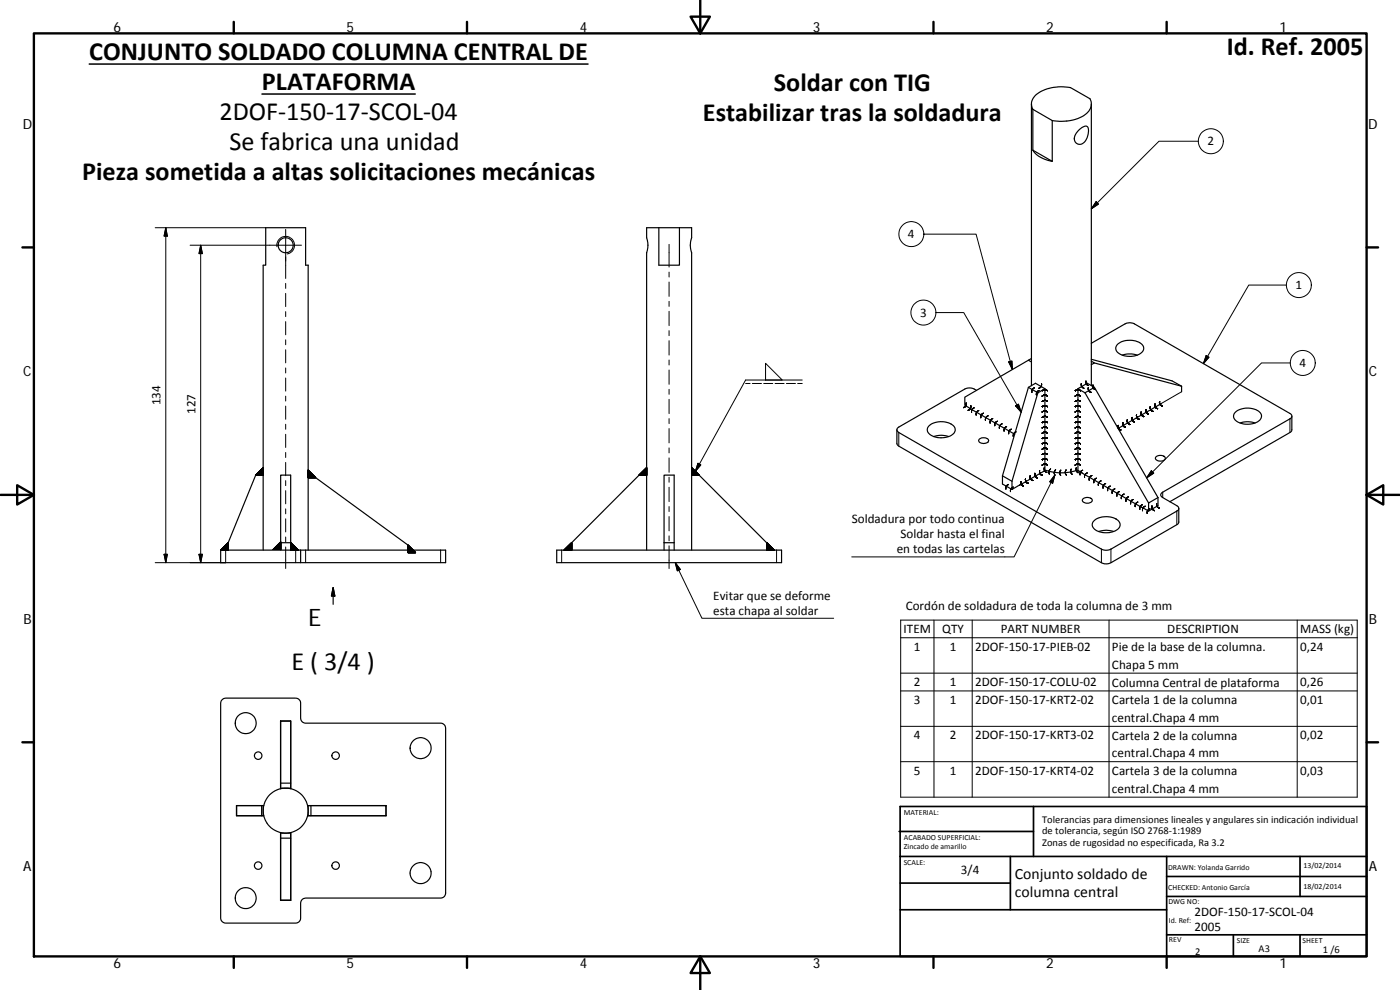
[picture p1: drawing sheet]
<svg xmlns="http://www.w3.org/2000/svg" width="420mm" height="297mm" viewBox="0 0 420 297" stroke-linecap="round" stroke-linejoin="round" font-family="sans-serif">
<g fill="none" stroke="#000" stroke-width=".36">
<path d="M309.6 31.2v84.5M310 32.8a3.7 3.7 0 0 1 1.9-5.1 13.7 13.7 0 0 1 9.4-1.4l5.8 3.3a4 4 0 0 1-2.5 5.4 14.1 14.1 0 0 1-8.8 1.2M310 32.8l5.8 3.4M310 32.8v12.3M315.8 36.2v12.2a8.4 8.4 0 0 1-5.8-3.3M323.8 39l1.1-.9a1.04 1.04 0 0 1 1.3-.2 1.04 1.04 0 0 1 .5 1.3 3.8 3.8 0 0 1-2.6 4.1 1.93 1.93 0 0 1-1.7-1.4 1.93 1.93 0 0 1 .7-2zM327.5 31.2v84.5M310 45.1l5.8 3.3M197.7 68.3h-3.6v3.1l.3 2.4-.3 2v89.3M197.7 68.3v11.3h6.2v-11.3M197.7 68.3h6.2M203.9 68.3h3.7v3.1l-.4 2 .4 2.4v89.3"/>
<path d="M308.6 116.2l2.9 1.7M308.6 116.2l2.2-1.2 2.8 1.6M308.6 116.2l-7.7 26.6M309.6 107.6l-1 .5M309.6 108.6l-1-.5-19.1 11.1v2.4l2.3 1.4M311.5 117.9l-7.8 26.5M313.6 116.6l-2.1 1.3M313.6 116.6v24.6l-.4 .3M323.5 116.6l2.1 1.3M323.5 116.6v24.6l1.4 .8M325.6 117.9l19.1 33M327.5 103l10.1-5.8a3.1 3.1 0 0 1 2.9 0l46.6 26.9a.85 .85 0 0 1 .6 .8 .85 .85 0 0 1-.6 .8l-38.2 22a.84 .84 0 0 0-.6 .8 .84 .84 0 0 0 .6 .8l4.3 2.4a.85 .85 0 0 1 .6 .8 .85 .85 0 0 1-.6 .9l-19.8 11.4a3.1 3.1 0 0 1-2.9 0l-60.8-35a.88 .88 0 0 1-.5-.8 .88 .88 0 0 1 .5-.9l19.8-11.4a3.3 3.3 0 0 1 3.6 .4"/>
<path d="M327.5 108.4l1 .5 26.1 7M327.5 107.8l24.3 6.5 2.8 1.6M328.5 116.2l-2.9 1.7M328.5 116.2l19 33.1M328.5 116.2l-2.2-1.2-2.8 1.6M328.5 108.9l-1 .5M335.5 103.2a5.9 5.9 0 0 1 7.6 .6 2.06 2.06 0 0 1-1.8 2.8 5.5 5.5 0 0 1-6.3-1.5l-.1-.8zM336.8 106.6a7.2 7.2 0 0 1 4.5 0M354.6 115.9v1.6M269.2 128.9v4.3l.5 .7 60.8 34.9a3.1 3.1 0 0 0 2.9 0l20-11.5 .4-.7v-4.1M278.7 127.9a5.8 5.8 0 0 1 7.8 .3 2.21 2.21 0 0 1-2.2 2.9 5.5 5.5 0 0 1-5.9-1.6l-.1-.8zM280.2 131a6.8 6.8 0 0 1 4.5 0"/>
<path d="M291.8 122.9l12.7 7.4M294 131.7a1.9 1.9 0 0 1 2.7 .5 1.75 1.75 0 0 1-3 0zM347 137a1.86 1.86 0 0 1 2.7 .5 1.72 1.72 0 0 1-3 0zM348.4 121.1l-12.8 7.4M370.9 123.5a5.8 5.8 0 0 1 7.5 .6 2.24 2.24 0 0 1-2.1 2.9 5.4 5.4 0 0 1-6-1.5v-1.2zM372.2 126.9a6.8 6.8 0 0 1 4.4 0M387.7 124.9v4l-.4 .7-36.2 20.9M79 142.6h-2.3l-8.2 20.2v2.3M92.5 143.3h2.2l27.8 20.3v1.5M194.1 142.6h-2.3l-20.2 20.2v2.3M207.6 142.6h2.2l20.3 20.2v2.3M300.9 142.8l2.8 1.6"/>
<path d="M300.9 142.8v2.4l2.8 1.7M303.7 144.4v2.5l2.4-1.4M306 145.5h.1M306.1 145.5l7.7-4.4a15.2 15.2 0 0 0 9.5 0l19.2 11M325.1 149.6a1.88 1.88 0 0 1 2.7 .5 1.74 1.74 0 0 1-3 0zM328.5 156.1a5.9 5.9 0 0 1 7.3 .3 1.94 1.94 0 0 1-1.5 3 5.5 5.5 0 0 1-6.4-1.4v-1.1zM329.7 159.5a6.7 6.7 0 0 1 4.5 0M342.4 152.1l2.3 1.3M344.7 150.9v2.5M347.5 149.3l-2.8 1.6M347.5 149.3v2.4l-2.8 1.7M66.2 165.1h67.5v3.7h-67.5z"/>
<path d="M79 165.1v-85.5h.7v-11.3h12v11.3h.8v85.5M84.2 162.8v2.3M84.2 162.8v-20.2h3v22.5M84.2 162.8h3M90.2 165.1v3.7M100 176.3v5M100 176.3l.5 2.5h-1zM167.1 165.1h67.5v3.7h-67.5zM199.3 162.8v2.3M199.3 162.8v-20.2h3v22.5M199.3 162.8h3M66.7 209.9l1-.4h21a1.52 1.52 0 0 1 1.5 1.5v4.5a1.52 1.52 0 0 0 1.5 1.5h40.5a1.52 1.52 0 0 1 1.5 1.5v49.4a1.48 1.48 0 0 1-1.5 1.6h-40.5a1.56 1.56 0 0 0-1.5 1.5v4.5a1.48 1.48 0 0 1-1.5 1.5h-21a1.56 1.56 0 0 1-1.5-1.5v-64.5z"/>
<path d="M84.2 216.3v.1M87.2 216.3l-3 .1v18.6M87.2 216.4v20.1h-3v-1.5M84.2 236.6h3.1M84.2 236.6v-20.3h3.1v20.3M84.2 236.6a6.7 6.7 0 0 0-5 5.1M84.2 235h3M87.3 236.6a6.7 6.7 0 0 1 5 5.1M71 241.7v3h7.5M71 244.7h.1M71 241.7h8v3h-.5M78.5 241.7v3"/>
<path d="M79.2 241.7h-8.2v3.1h8.2M79.2 241.7l-.2 1.2 .2 1.9M79.2 244.8a6.8 6.8 0 0 0 5 5M84.2 249.8l1.2 .2 1.9-.2M84.2 251.5h3v18.6l-3 .1M87.2 250h-3v20.1M87.3 249.8v20.4h-3.1v-20.4M92.3 244.8a6.8 6.8 0 0 1-5 5M92.3 241.7v3.1M92.3 244.8h23.6M92.3 241.7h23.6v3.1M93.3 241.7h22.5l.1 3"/>
<path d="M93.3 241.7h-.8v3M93.3 241.7v3M115.8 241.7h.1"/>
<circle cx="85.7" cy="73.6" r="2.25"/>
<circle cx="73.7" cy="217" r="3.1"/>
<circle cx="77.5" cy="226.7" r="1.13"/>
<circle cx="100.7" cy="226.7" r="1.14"/>
<circle cx="126.2" cy="224.5" r="3.1"/>
<circle cx="77.5" cy="259.7" r="1.12"/>
<circle cx="100.7" cy="259.7" r="1.13"/>
<circle cx="73.8" cy="269.5" r="3.2"/>
<circle cx="126.2" cy="262" r="3.2"/>
</g>
<g fill="none" stroke="#000" stroke-width=".3">
<path d="M359.6 42.4h-11.8l-20.3 20.3M46.6 68.3h33.1M49.8 68.3v100.5M49.8 68.3l.4 2.5h-1zM57.1 73.6h33.4M60.2 73.6v95.2M60.2 73.6l.5 2.5h-1zM83.1 74a2.65 2.65 0 0 1 2.2-3 2.65 2.65 0 0 1 3 2.1 2.65 2.65 0 0 1-2.1 3.1M85.7 68.8v14.7M200.8 73.3v6.8M277.3 70.3a3.7 3.7 0 0 1-5.6 3.2 3.7 3.7 0 0 1-.3-6.4 3.7 3.7 0 0 1 5.8 2.7l.1 .5h15.6l10.9 40.6M329 60.5l.7 .7-2.2 1.5z"/>
<path d="M85.7 85v1.5M85.7 88v4M85.7 93.5v1.5M85.7 96.5v4M200.8 81.6v1.5M200.8 84.6v4.3M200.8 90.4v1.5M200.8 93.4v4.3M200.8 99.2v1.5M280.9 93.8a3.8 3.8 0 0 1-5.4 3.5 3.8 3.8 0 0 1-.6-6.4 3.8 3.8 0 0 1 5.9 2.4l.1 .5h8.3l17.3 29.9M386 85.5h-11.2l-13.6 23.6M85.7 102v1.4"/>
<path d="M85.7 104.9v4M85.7 110.4v1.5M85.7 113.4v3.9M85.7 118.9v1.4M200.8 102.2v4.3M200.8 108v1.5M200.8 111v4.3M200.8 116.8v1.5M200.8 119.8v4.3M223.8 115.1h1.3M225.8 115.1h2.7M229.2 115.1h2.7"/>
<path d="M229.8 109l5 5h-5zM232.6 115.1h2.7M236 115.1h2.7M239.4 115.1h1.4M240.8 114h-17l-15.1 27.5M302.7 108.6l1-.3 .1 2.6zM310.5 116.4l-.8 .6v.7M311.8 117.2l-.7 .6v.7M312.6 115.1l-.1 .8-.7 .6M312.8 117.2l.7-.2 .9 .2M312.8 118.9l.7-.4 .9 .4M322.7 117.2l.7-.2 .9 .2"/>
<path d="M322.7 118.9l.7-.4 .9 .4M324.5 115.1l.2 1 .6 .4M325.9 114.3l.1 .8 .7 .6M326.6 116.4l.1 .7 .7 .6M328 115.6l.2 .9 .6 .4-.6-.4zM354.6 117.5l-6.2 3.7M362 106.7l.8 .5-1.6 1.9zM387.2 108.9h-8.6l-34.5 34.5M85.7 121.8v4M85.7 127.3v1.5M85.7 130.3v4M85.7 135.8v1.5"/>
<path d="M85.7 138.7v4M200.8 125.6v1.5M200.8 128.6v4.3M200.8 134.4v1.5M200.8 137.4v4.3M209.5 139l.8 .5-1.6 2zM269.7 129.8v4.1M290 120.9l-.1 .8-.7 .6M291.3 121.7l-.1 1-.6 .4M292.3 122.4l-.5 .4-.2 .9M293.7 123.2l-.7 .6v.7M295.1 124l-.7 .6v.7"/>
<path d="M296.5 124.8l-.7 .6v.7M297.9 125.6l-.7 .6-.1 .7M299.3 126.4l-.5 .4-.3 .9M300.7 127.2l-.6 .4-.2 .9M302.1 128l-.6 .4-.2 .9M303.5 128.8l-.6 .4-.2 1M304.8 121.8l.8-.5 .9 2.4zM304.9 129.6l-.7 .6-.1 .8M312.8 139.6l.7-.3 .9 .3M312.8 137.9l.7-.2 .9 .2M312.8 136.4l.7-.3 .9 .3M312.8 134.8l.9-.3 .7 .3-.7-.3z"/>
<path d="M312.8 128.4l.9-.3 .7 .3M312.8 133.2l.7-.3 .9 .3-.7-.3zM312.8 131.6l.7-.3 .9 .3M312.8 130l.7-.3 .9 .3M312.8 128.4l.7-.3 .9 .3M312.8 126.8l.7-.3 .9 .3M312.8 125.2l.7-.3 .9 .3M312.8 123.6l.7-.3 .9 .3M312.8 122l.7-.3 .9 .3M312.8 120.4l.7-.3 .9 .3M322.7 139.6l.7-.3 .9 .3M322.7 137.9l.7-.2 .9 .2"/>
<path d="M322.7 136.4l.7-.3 .9 .3M322.7 134.8l.7-.3 .9 .3M322.7 133.2l.7-.3 .9 .3M322.7 131.6l.7-.3 .9 .3M322.7 130l.7-.3 .9 .3M322.7 128.4l.7-.3 .9 .3M322.7 126.8l.7-.3 .9 .3-.7-.3zM322.7 125.2l.7-.3 .9 .3M322.7 123.6l.7-.3 .9 .3M322.7 122l.7-.3 .9 .3M322.7 120.4l.7-.3 .9 .3M322.7 122l.9-.3 .7 .3"/>
<path d="M322.7 120.4l.9-.3 .7 .3M324.3 120.4l-.9-.3-.7 .3M324.3 122l-.7-.3-.9 .3M335.6 127.6v.8l.7 .6M337 126.9l.2 .9 .5 .4M338.3 126l.1 .8 .7 .6M339.7 125.2l.1 .8 .7 .6M341.1 124.5l.2 .9 .6 .4M342.5 123.7v.7l.7 .6M343.9 122.9v.7l.7 .6M345.2 122.1l.1 .7 .7 .6-.7-.6zM346.6 121.3l.1 .7 .7 .6"/>
<path d="M348 120.5l.1 .7 .7 .6M387.1 125.7v4.1M76.7 142.6l2.3-2.3v2.3zM85.7 144.2v1.5M85.7 147.2v4M85.7 152.7v1.5M85.7 155.7v3.9M92.5 141.1l2.2 2.2h-2.2zM191.8 142.6l2.3-2.3v2.3zM200.8 143.2v1.5M200.8 146.2v4.3M200.8 152v1.5"/>
<path d="M200.8 155v4.3M207.6 140.3l2.2 2.3h-2.2zM302.7 145.4l-.7 .6-.1 .7M304.1 146.2l-.6 .4-.2 .9M306.4 144.5v.7l.7 .6M307.8 143.7l.1 .9 .7 .4M309.2 142.9l.2 .9 .6 .4M310.6 142l.2 1 .6 .4M312 141.2l.2 1 .6 .4M313.4 140.4l.1 .7 .7 .7M315.3 140.7l-.4 .6v.9M316.6 142.5l-.7 2.5-.9-.5z"/>
<path d="M316.8 141l-.4 .8 .2 .7-12.3 24.6h-48.7M318.4 141.1l-.3 .6 .2 .9M319.9 141l-.2 .7 .4 .9M321.5 140.8l-.2 .7 .5 .8M323 140.3l-.1 .8 .6 .7M324.9 141.1l-.6 .4-.2 1M326.3 141.9l-.7 .6-.1 .8M327.7 142.7l-.6 .4-.2 1M329 143.5l-.5 .4-.2 .9M330.4 144.3l-.7 .6-.1 .7M331.8 145.1l-.6 .4-.2 1M332.8 146.1l.4-.2-.6 .4-.2 .9 .1-.7z"/>
<path d="M334.6 146.7l-.6 .4-.2 .9M336 147.5l-.6 .4-.2 .9M337.3 148.3l-.7 .6-.1 .7M338.7 149l-.6 .5-.2 .9M340.1 149.9l-.7 .6-.1 .7M341.5 150.6l-.7 .7-.1 .7M342.8 151.4l-.5 .4-.2 1M343.7 151.9l-.7 .6-.1 .7M345.1 152.7l-.7 .6-.1 .8M345.5 141.2l.8 .8-2.2 1.4zM345.7 151.8l.1 .8 .7 .6-.7-.6zM347.1 151.1l.1 .7 .7 .6"/>
<path d="M348.9 147.7v1.6M353.2 153.4v4M49.2 166.3h1l-.4 2.5zM59.7 166.3h1l-.5 2.5zM66.2 165.1l2.3-2.3v2.3zM67.7 165.1v3.7h-21.1M82 164.9l2.2-2.3v2.3zM85.7 161.1v1.5M85.7 164.1v6.5M87.2 162.8l2.3 2.3h-2.3zM88.7 165.1v3.7M91.7 165.1v3.7"/>
<path d="M122.5 163.6l2.2 2.2h-2.2zM132.2 165.1v3.7M168.6 165.1v3.7M169.3 165.1l2.3-2.3v2.3zM200.8 160.8v1.5M200.8 163.8v6.8M202.7 168.8l8 16.7h39.5M202.7 168.8l1.5 2.1-.9 .4zM230.1 162.8l2.2 2.2h-2.2zM233.1 165.1v3.7M330.5 164.8v4M333.4 164.8v4"/>
<path d="M270.3 186.1h137v53.1h-137zM270.3 191.3h137M280.3 186.1v53.1M291.8 186.1v53.1M332.8 186.1v53.1M389.3 186.1v53.1M270.3 202h137M270.3 207.3h137M270.3 217.9h137M270.3 228.5h137"/>
<circle cx="363.4" cy="42.4" r="3.8"/>
<circle cx="389.8" cy="85.5" r="3.7"/>
<circle cx="391" cy="108.9" r="3.7"/>
</g>
<g fill="#000" stroke="#000" stroke-width=".3">
<path d="M49.8 68.3l.4 2.5h-1zM60.2 73.6l.5 2.5h-1zM329 60.5l.7 .7-2.2 1.5zM302.7 108.6l1-.3 .1 2.6zM362 106.7l.8 .5-1.6 1.9zM209.5 139l.8 .5-1.6 2zM304.8 121.8l.8-.5 .9 2.4zM76.7 142.6l2.3-2.3v2.3zM92.5 141.1l2.2 2.2h-2.2zM191.8 142.6l2.3-2.3v2.3zM207.6 140.3l2.2 2.3h-2.2zM316.6 142.5l-.7 2.5-.9-.5z"/>
<path d="M345.5 141.2l.8 .8-2.2 1.4zM49.2 166.3h1l-.4 2.5zM59.7 166.3h1l-.5 2.5zM66.2 165.1l2.3-2.3v2.3zM82 164.9l2.2-2.3v2.3zM87.2 162.8l2.3 2.3h-2.3zM122.5 163.6l2.2 2.2h-2.2zM169.3 165.1l2.3-2.3v2.3zM202.7 168.8l1.5 2.1-.9 .4zM230.1 162.8l2.2 2.2h-2.2z"/>
</g>
<g fill="none" stroke="#000" stroke-width=".71">
<path d="M10.2 10h399.9v277h-399.9zM70.2 6.6v3.4M140.2 6.6v3.4M207.3 5h5.8l-2.9 5zM210.2 0v10M280.2 6.6v3.4M350.1 6.6v3.4M6.7 74.2h3.5M410.1 74.2h3.5M.2 148.5h10M5.2 145.6l5 2.9-5 2.9zM410.1 148.5l5-2.9v5.8z"/>
<path d="M410.1 148.5h10M6.7 222.7h3.5M410.1 222.7h3.5M70.2 287v3.4M140.2 287v3.4M210.2 287l2.9 5h-5.8zM210.2 287v10M280.2 287v3.4M350.1 287v3.4"/>
</g>
<g fill="none" stroke="#000" stroke-width=".51">
<path d="M269.8 249.5h40.4M270.1 242h140v45h-140zM270.1 257h140M303.2 257v16M310.2 242v15M350.1 257v30M390.2 257v12M270.1 265h33.1M270.1 273h80M350.1 269h60M350.1 263h60M350.1 280.5h60"/>
<path d="M370.2 280.5v6.5M390.2 280.5v6.5"/>
</g>
<path d="M100 176.3l.5 2.5h-1z" fill="#000" stroke="#000" stroke-width=".36"/>
<path d="M26.8 19.2h149.7M78.6 28.2h46" fill="none" stroke="#000" stroke-width=".46"/>
<g font-size="7.9">
<text x="368.2" y="16.4">Id. Ref. 2005</text>
<text x="26.8" y="18.1">CONJUNTO SOLDADO COLUMNA CENTRAL DE</text>
<text x="78.6" y="27.1">PLATAFORMA</text>
<text x="232.3" y="27.4">Soldar con TIG</text>
<text x="65.8" y="36.1">2DOF‐150‐17‐SCOL‐04</text>
<text x="210.9" y="36.4">Estabilizar tras la soldadura</text>
<text x="68.9" y="45.1">Se fabrica una unidad</text>
<text x="24.7" y="54.1">Pieza sometida a altas solicitaciones mecánicas</text>
<text x="87.5" y="201">E ( 3/4 )</text>
</g>
<text font-size="7.2" x="92.4" y="187.8">E</text>
<g font-size="4.7">
<text x="304.6" y="263.9">Conjunto soldado de</text>
<text x="304.6" y="269.3">columna central</text>
</g>
<g font-size="4.2">
<text x="34" y="9.6">6</text>
<text x="104" y="9.6">5</text>
<text x="174" y="9.6">4</text>
<text x="244" y="9.6">3</text>
<text x="314" y="9.6">2</text>
<text x="384" y="9.6">1</text>
<text x="6.8" y="38.7">D</text>
<text x="410.6" y="38.7">D</text>
<text x="7" y="112.9">C</text>
<text x="410.8" y="112.9">C</text>
<text x="7" y="187.1">B</text>
<text x="410.8" y="187.1">B</text>
<text x="7" y="261.3">A</text>
<text x="410.8" y="261.3">A</text>
<text x="34" y="290.4">6</text>
<text x="104" y="290.4">5</text>
<text x="174" y="290.4">4</text>
<text x="244" y="290.4">3</text>
<text x="314" y="290.4">2</text>
<text x="384" y="290.4">1</text>
</g>
<g font-size="3.9">
<text x="362.4" y="43.6">2</text>
<text x="272.5" y="71.5">4</text>
<text x="388.8" y="86.8">1</text>
<text x="276.1" y="95.1">3</text>
<text x="390" y="110.2">4</text>
<text x="48.2" y="121.6" transform="rotate(-90 48.2 121.6)">134</text>
<text x="58.7" y="124.2" transform="rotate(-90 58.7 124.2)">127</text>
<text x="255.6" y="157">Soldadura por todo continua</text>
<text x="270.2" y="161.5">Soldar hasta el final</text>
<text x="269.1" y="166">en todas las cartelas</text>
<text x="214.1" y="180">Evitar que se deforme</text>
<text x="214.1" y="184.4">esta chapa al soldar</text>
<text x="271.8" y="182.9">Cordón de soldadura de toda la columna de 3 mm</text>
<text x="271.2" y="189.9">ITEM</text>
<text x="282.8" y="189.9">QTY</text>
<text x="300.3" y="189.9">PART NUMBER</text>
<text x="350.3" y="189.9">DESCRIPTION</text>
<text x="390.2" y="190.1">MASS (kg)</text>
<text x="274.3" y="195.3">1</text>
<text x="285" y="195.3">1</text>
<text x="292.7" y="195.3">2DOF‐150‐17‐PIEB‐02</text>
<text x="333.7" y="195.3">Pie de la base de la columna.</text>
<text x="390.2" y="195.3">0,24</text>
<text x="333.7" y="200.7">Chapa 5 mm</text>
<text x="274.3" y="205.9">2</text>
<text x="285" y="205.9">1</text>
<text x="292.7" y="205.9">2DOF‐150‐17‐COLU‐02</text>
<text x="333.7" y="206">Columna Central de plataforma</text>
<text x="390.2" y="205.9">0,26</text>
<text x="274.3" y="211.2">3</text>
<text x="285" y="211.2">1</text>
<text x="292.7" y="211.2">2DOF‐150‐17‐KRT2‐02</text>
<text x="333.7" y="211.3">Cartela 1 de la columna</text>
<text x="390.2" y="211.2">0,01</text>
<text x="274.3" y="221.8">4</text>
<text x="285" y="221.8">2</text>
<text x="292.7" y="221.8">2DOF‐150‐17‐KRT3‐02</text>
<text x="333.7" y="221.9">Cartela 2 de la columna</text>
<text x="333.7" y="216.6">central.Chapa 4 mm</text>
<text x="390.2" y="221.8">0,02</text>
<text x="333.7" y="227.2">central.Chapa 4 mm</text>
<text x="274.3" y="232.5">5</text>
<text x="285" y="232.5">1</text>
<text x="292.7" y="232.5">2DOF‐150‐17‐KRT4‐02</text>
<text x="333.7" y="232.5">Cartela 3 de la columna</text>
<text x="390.2" y="232.5">0,03</text>
<text x="333.7" y="237.9">central.Chapa 4 mm</text>
<text x="288.4" y="262.1">3/4</text>
<text x="358.5" y="274.9">2DOF‐150‐17‐SCOL‐04</text>
<text x="358.5" y="279.4">2005</text>
</g>
<g font-size="3.1">
<text x="312.8" y="246.8">Tolerancias para dimensiones lineales y angulares sin indicación individual</text>
<text x="312.8" y="250.4">de tolerancia, según ISO 2768‐1:1989</text>
<text x="312.8" y="254">Zonas de rugosidad no especificada, Ra 3.2</text>
<text x="358.7" y="286.4">2</text>
<text x="377.7" y="285.6">A3</text>
<text x="397" y="285.8">1 /6</text>
</g>
<g font-size="2.4">
<text x="271.2" y="244.4">MATERIAL:</text>
<text x="271.3" y="251.9">ACABADO SUPERFICIAL:</text>
<text x="271.3" y="254.6">Zincado de amarillo</text>
<text x="271.2" y="259.7">SCALE:</text>
<text x="350.6" y="260.9">DRAWN: Yolanda Garrido</text>
<text x="391.2" y="260.6">13/02/2014</text>
<text x="350.6" y="267">CHECKED: Antonio García</text>
<text x="391.2" y="266.6">18/02/2014</text>
<text x="350.6" y="271.4">DWG NO:</text>
<text x="350.8" y="276.8">Id. Ref:</text>
<text x="350.8" y="282.8">REV</text>
<text x="371.2" y="282.9">SIZE</text>
<text x="390.9" y="282.9">SHEET</text>
</g>
</svg>
